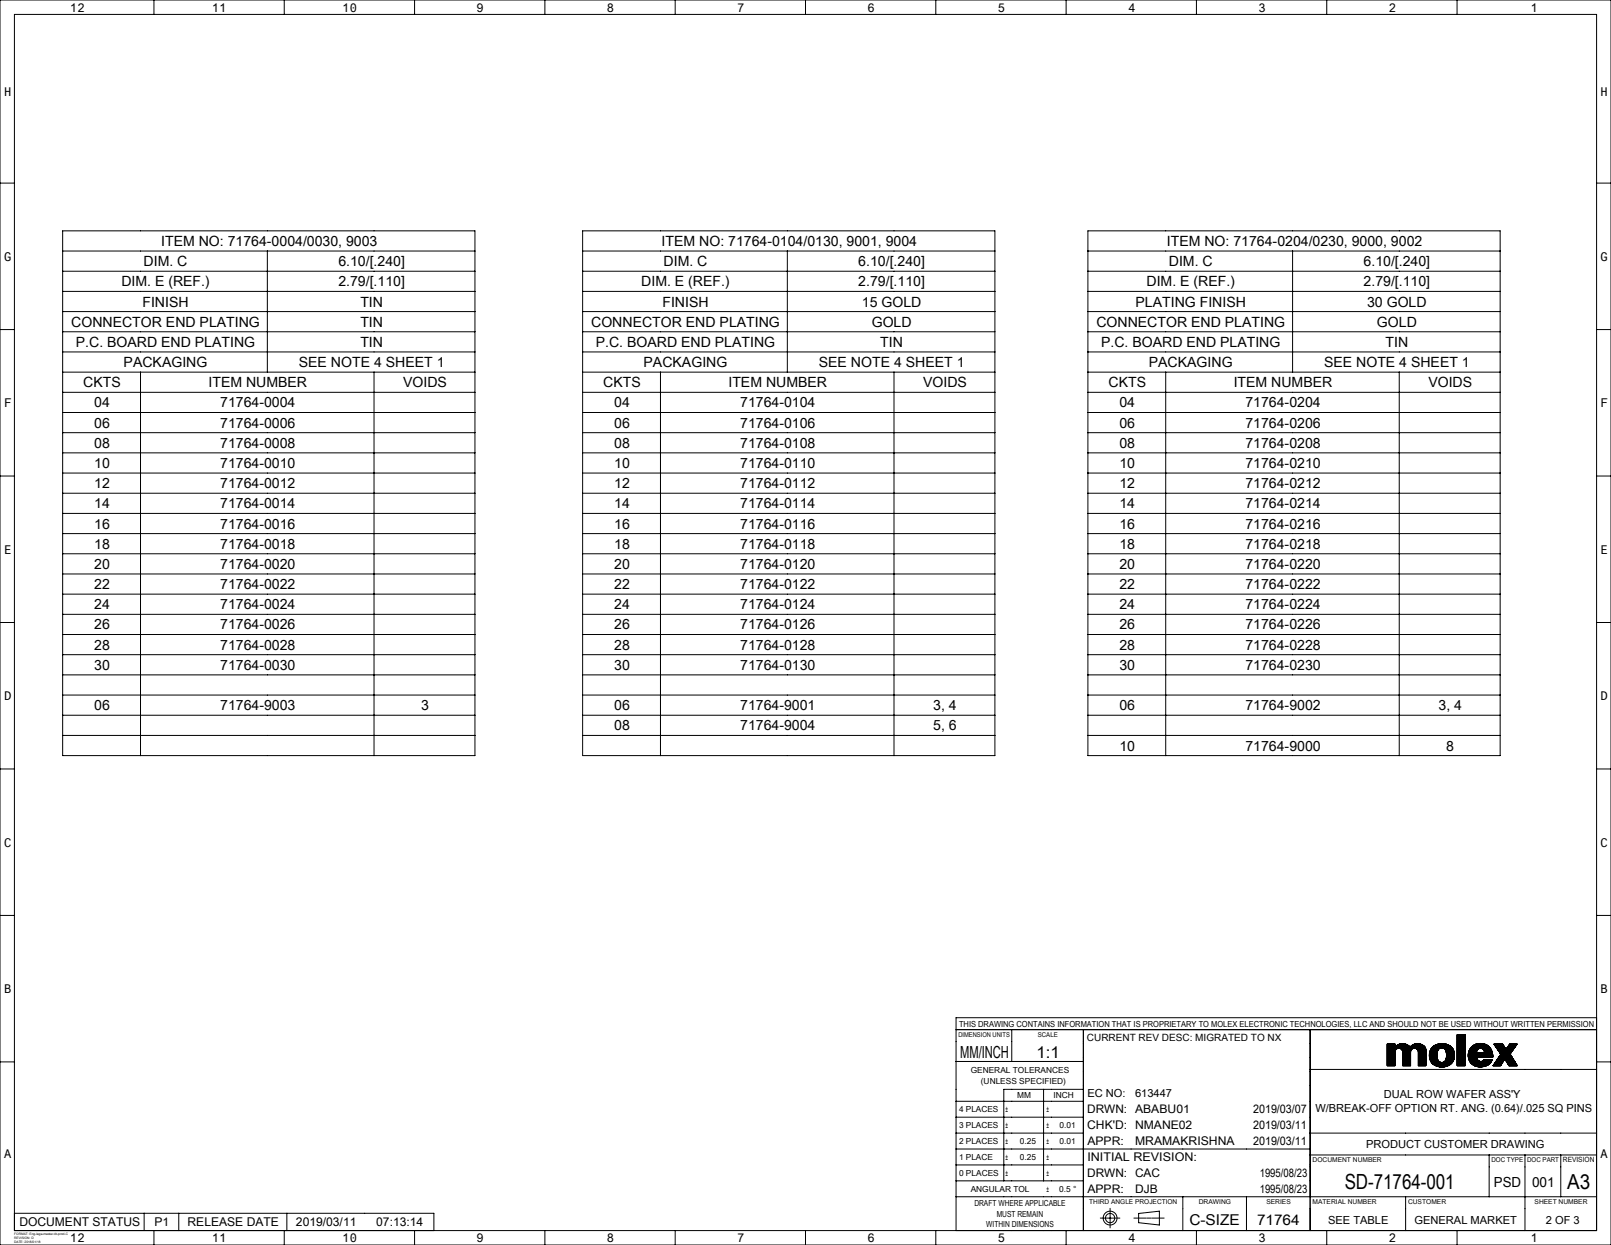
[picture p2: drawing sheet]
<svg xmlns="http://www.w3.org/2000/svg" width="559mm" height="432mm" viewBox="0 0 559 432" stroke-linecap="round" stroke-linejoin="round" font-family="sans-serif">
<g fill="none" stroke="#000" stroke-width=".35">
<path d="M0 0h558.8v431.8h-558.8zM5 5h548.8v421.8h-548.8zM53.4 0v5M98.6 0v5M143.8 0v5M189 0v5M234.2 0v5M279.4 0v5M324.6 0v5M369.8 0v5M415 0v5M460.2 0v5"/>
<path d="M505.4 0v5M0 63.5h5M553.8 63.5h5M21.7 80.1h143v182h-143zM21.7 87.1h143M21.7 94.1h143M92.7 87.1v42M202.1 80.1h143v182h-143zM202.1 87.1h143M202.1 94.1h143M273.1 87.1v42M377.4 80.1h143v182h-143z"/>
<path d="M377.4 87.1h143M377.4 94.1h143M448.4 87.1v42M0 114.3h5M21.7 101.1h143M21.7 108.1h143M21.7 115.1h143M202.1 101.1h143M202.1 108.1h143M202.1 115.1h143M377.4 101.1h143M377.4 108.1h143"/>
<path d="M377.4 115.1h143M553.8 114.3h5M21.7 122.1h143M21.7 129.1h143M21.7 136.1h143M48.7 129.1v133M129.7 129.1v133M202.1 122.1h143M202.1 129.1h143M202.1 136.1h143M229.1 129.1v133M310.1 129.1v133"/>
<path d="M377.4 122.1h143M377.4 129.1h143M377.4 136.1h143M404.4 129.1v133M485.4 129.1v133M21.7 143.1h143M21.7 150.1h143M21.7 157.1h143M202.1 143.1h143M202.1 150.1h143M202.1 157.1h143M377.4 143.1h143"/>
<path d="M377.4 150.1h143M377.4 157.1h143M0 165.1h5M21.7 164.1h143M21.7 171.1h143M21.7 178.1h143M202.1 164.1h143M202.1 171.1h143M202.1 178.1h143M377.4 164.1h143M377.4 171.1h143M377.4 178.1h143"/>
<path d="M553.8 165.1h5M21.7 185.1h143M21.7 192.1h143M21.7 199.1h143M202.1 185.1h143M202.1 192.1h143M202.1 199.1h143M377.4 185.1h143M377.4 192.1h143M377.4 199.1h143M0 215.9h5M21.7 206.1h143"/>
<path d="M21.7 213.1h143M202.1 206.1h143M202.1 213.1h143M377.4 206.1h143M377.4 213.1h143M553.8 215.9h5M21.7 220.1h143M21.7 227.1h143M21.7 234.1h143M202.1 220.1h143M202.1 227.1h143M202.1 234.1h143"/>
<path d="M377.4 220.1h143M377.4 227.1h143M377.4 234.1h143M21.7 241.1h143M21.7 248.1h143M21.7 255.1h143M202.1 241.1h143M202.1 248.1h143M202.1 255.1h143M377.4 241.1h143M377.4 248.1h143M377.4 255.1h143"/>
<path d="M0 266.7h5M553.8 266.7h5M0 317.5h5M553.8 317.5h5M331.6 357.1h222.2M350.9 357.1v11.1M375.8 357.1v69.7M454.4 357.1v69.7M505.4 358.8h2.8M505.4 358.8v10.8M505.5 358.8l-.1 .1M505.6 358.8l-.2 .2"/>
<path d="M505.7 358.8l-.3 .3M505.9 358.8l-.5 .5M506 358.8l-.6 .6M506.1 358.8l-.7 .7M506.2 358.8l-.8 .8M506.3 358.8l-.9 .9M506.5 358.8l-1.1 1.1M506.6 358.8l-1.2 1.2M506.7 358.8l-1.3 1.3M506.8 358.8l-1.4 1.4M506.9 358.8l-1.5 1.5M507.1 358.8l-1.7 1.7"/>
<path d="M507.2 358.8l-1.8 1.8M507.4 358.8l-2 2M507.5 358.8l-2.1 2.1M507.6 358.8l-2.2 2.2M507.7 358.8l-2.3 2.3M507.8 358.8l-2.4 2.4M508 358.8l-2.6 2.6M508.1 358.8l-2.7 2.7M508.2 360l-2.8 2.8M508.2 359.9l-2.8 2.8M508.2 359.8l-2.8 2.8M508.2 359.6l-2.8 2.8"/>
<path d="M508.2 359.5l-2.8 2.8M508.2 359.4l-2.8 2.8M508.2 359.3l-2.8 2.8M508.2 359.2l-2.8 2.8M508.2 359l-2.8 2.8M508.2 358.9l-2.8 2.8M508.2 358.9l-2.8 2.7M508.2 358.8v10.8M553.8 353h-222.2v73.8M0 368.3h5M331.6 368.2h44.2M362 377.8v31.8"/>
<path d="M375.8 377.8h-27.6v31.8M454.4 370.9h99.4M481.3 362.1l-.1 .1M481.4 362.1l-.2 .2M481.5 362.1l-.3 .4M481.6 362.1l-.4 .5M481.8 362.1l-.6 .6M481.9 362.1l-.7 .7M482 362.1l-.8 .8M482.1 362.1l-.9 1M482.2 362.1l-1 1.1M482.3 362.1l-1.1 1.2"/>
<path d="M482.5 362.1l-1.3 1.3M482.6 362.1l-1.4 1.4M482.7 362.1l-1.5 1.6M482.8 362.1l-1.6 1.7M482.9 362.1l-1.7 1.8M483.1 362.1l-1.9 1.9M483.2 362.1l-2 2M483.3 362.1l-2.1 2.1M483.5 362.1l-2.3 2.3M483.6 362.1l-2.4 2.4M483.7 362.1l-2.5 2.6M483.8 362.1l-2.6 2.7"/>
<path d="M483.9 368.6l-1 1M483.9 368.5l-1.2 1.1M483.9 368.4l-1.3 1.2M483.9 368.3l-1.4 1.3M483.9 368.1l-1.5 1.5M483.9 368l-1.6 1.6M483.9 367.9l-1.8 1.7M483.9 367.8l-1.9 1.8M483.9 367.7l-2 1.9M483.9 367.5l-2.1 2.1M483.9 367.4l-2.2 2.2M483.9 367.3l-2.4 2.3"/>
<path d="M483.9 367.2l-2.5 2.4M483.9 367.1l-2.6 2.5M483.9 366.9l-2.7 2.7M483.9 366.8l-2.7 2.8M483.9 366.6l-2.7 2.9M483.9 366.5l-2.7 2.8M483.9 366.4l-2.7 2.8M483.9 366.3l-2.7 2.7M483.9 366.2l-2.7 2.7M483.9 366l-2.7 2.8M483.9 365.9l-2.7 2.8M483.9 365.8l-2.7 2.8"/>
<path d="M483.9 365.7l-2.7 2.7M483.9 365.6l-2.7 2.7M483.9 365.4l-2.7 2.8M483.9 365.3l-2.7 2.8M483.9 365.2l-2.7 2.8M483.9 365.1l-2.7 2.7M483.9 365l-2.7 2.7M483.9 369.5l-.1 .1M483.9 369.4l-.3 .2M483.9 369.3l-.4 .3M483.9 369.1l-.6 .5M483.9 369l-.7 .6"/>
<path d="M483.9 368.9l-.8 .7M483.9 368.7l-.9 .9M483.9 364.8l-2.7 2.8M483.9 362.1v1.1a3.4 3.4 0 0 1 5.2 0 3.4 3.4 0 0 1 4.9-.3M483.9 363l-2.7 2.7M483.9 362.9l-2.7 2.7M483.9 362.7l-2.7 2.8M483.9 362.6l-2.7 2.8M483.9 362.5l-2.7 2.8M483.9 362.4l-2.7 2.7M483.9 362.3l-2.7 2.7M483.9 362.1l-2.7 2.8"/>
<path d="M483.9 362.1h-2.7v7.5M483.9 364.7l-2.7 2.8M483.9 364.6l-2.7 2.8M484 364.4l-2.8 2.8M484.1 364.1l-2.9 3M484.2 362.8l-3 3.1M484.7 362.5l-3.5 3.5M485 362.3l-3.8 3.8M485.2 362.2l-4 4M485.4 362.2l-4.2 4.1M485.5 362.1l-4.3 4.4M485.7 362.1l-4.5 4.5"/>
<path d="M485.9 362l-4.7 4.7M486.1 362l-4.9 4.9M486.2 362l-5 5M486.3 362l-1.9 1.8M486.5 362l-1.8 1.7M486.5 364.4l1.9-1.8-1.9 1.9M486.6 364.9a1.34 1.34 0 0 0-1.4-1.3 1.34 1.34 0 0 0-1.3 1.3v4.7h-2.7M486.6 364.9v4.7M486.6 369.6h2.7M486.6 362l-1.7 1.6M486.7 362l-1.7 1.6M486.8 362l-1.6 1.6"/>
<path d="M486.9 362l-1.6 1.6M487 362l-1.6 1.6M487.1 362l-1.6 1.6M487.2 362l-1.6 1.6M487.3 362.1l-1.6 1.5M487.4 362.1l-1.6 1.6M487.5 362.1l-1.7 1.6M487.6 362.1l-1.6 1.7 1.7-1.6M487.8 362.2l-1.7 1.7M487.9 362.3l-1.7 1.7M488 362.3l-1.7 1.8M488.1 362.4l-1.8 1.7"/>
<path d="M488.2 362.4l-1.8 1.8M488.3 362.5l-1.9 1.8M488.5 362.6l-2 2M488.6 362.7l-2.1 2M488.6 362.7l-2 2.1M488.7 362.8l-2.1 2.1M488.8 362.8l-2.2 2.2M488.8 362.9l-2.2 2.3M488.9 362.9l-2.3 2.4M488.9 363l-2.3 2.4M489 363l-2.4 2.5M489 363.1l-2.4 2.5"/>
<path d="M489.3 364.9a1.34 1.34 0 0 1 1.3-1.3 1.34 1.34 0 0 1 1.4 1.3M489.3 369.6h.1M489.3 369.5l-.2 .1M489.3 369.4l-.3 .2M489.3 369.2l-.4 .4M489.3 369.1l-.5 .5M489.3 369l-.6 .6M489.3 368.8l-.8 .8M489.3 368.7l-.9 .9M489.3 368.6l-1 1M489.3 368.5l-1.2 1.1M489.3 368.3l-1.3 1.3"/>
<path d="M489.3 368.2l-1.4 1.4M489.3 368.1l-1.5 1.5M489.3 368l-1.6 1.6M489.3 367.9l-1.8 1.7M489.3 367.8l-1.9 1.8M489.3 367.6l-2 2M489.3 367.5l-2.1 2.1M489.3 367.4l-2.2 2.2M489.3 367.3l-2.4 2.3M489.3 367.2l-2.5 2.4M489.3 367l-2.6 2.6M489.3 366.9l-2.7 2.7"/>
<path d="M489.3 366.8l-2.7 2.8M489.3 366.7l-2.7 2.8M489.3 366.6l-2.7 2.7M489.3 366.4l-2.7 2.8M489.3 366.3l-2.7 2.8M489.3 366.1l-2.7 2.8M489.3 366l-2.7 2.8M489.3 365.9l-2.7 2.8M489.3 365.8l-2.7 2.8M489.3 365.7l-2.7 2.7M489.3 365.5l-2.7 2.8M489.3 365.4l-2.7 2.8"/>
<path d="M489.3 365.3l-2.7 2.8M489.3 365.2l-2.7 2.8M489.3 365.1l-2.7 2.8M489.3 364.9l-2.7 2.8M489.3 364.9v4.7M489.3 364.8l-2.7 2.8M489.3 364.7l-2.7 2.8M489.3 364.5l-2.7 2.9M489.4 364.3l-2.8 3M489.7 362.6l-3.1 3.2M490 362.4l-3.4 3.5M490.3 362.3l-3.7 3.7"/>
<path d="M490.5 362.2l-3.9 3.9M490.7 362.1l-4.1 4.1M490.8 362.1l-4.2 4.3M491 362l-4.4 4.5M491.2 362l-4.6 4.7M491.3 362l-4.7 4.8M491.5 362l-4.9 4.9M491.6 362l-5 5M491.7 362l-5.1 5.1M491.8 362l-1.7 1.7M491.9 364.6l2-1.9-1.9 2M491.9 362l-1.6 1.6"/>
<path d="M492 364.9v4.7M492 369.6h2.6M492.1 362l-1.7 1.6M492.2 362l-1.7 1.6M492.3 362l-1.6 1.6M492.4 362l-1.6 1.6M492.5 362.1l-1.6 1.5M492.6 362.1l-1.6 1.5M492.7 362.1l-1.6 1.5M492.8 362.1l-1.6 1.6M492.8 362.2l-1.6 1.5M492.9 362.2l-1.6 1.5"/>
<path d="M493 362.2l-1.6 1.6M493.1 362.3l-1.6 1.5M493.2 362.3l-1.7 1.6M493.3 362.3l-1.7 1.7M493.4 362.4l-1.7 1.7M493.5 362.5l-1.8 1.7M493.5 362.5l-1.7 1.7M493.6 362.5l-1.8 1.8M493.7 362.6l-1.8 1.8M493.7 362.6l-1.8 1.9M493.9 362.8l-1.9 2M494 362.9l-2 2"/>
<path d="M494 362.9l.6 1.2v5.5M494.1 362.9l-2.1 2.1M494.1 362.9l-2.1 2.2M494.2 363l-2.2 2.2M494.2 363.1l-2.2 2.3M494.3 363.1l-2.3 2.4M494.3 363.2l-2.3 2.4M494.4 363.3l-2.4 2.4M494.4 363.4l-2.4 2.4M494.4 363.4l-2.4 2.6M494.5 363.5l-2.5 2.6M494.5 363.6l-2.5 2.7"/>
<path d="M494.5 363.8l-2.5 2.6M494.6 363.9l-2.6 2.6M494.6 364l-2.6 2.6M494.6 364.1l-2.6 2.6M494.6 369.6h-.1M494.6 369.5l-.2 .1M494.6 369.3l-.3 .3M494.6 369.2l-.4 .4M494.6 369.1l-.5 .5M494.6 369l-.7 .6M494.6 368.9l-.8 .7M494.6 368.7l-.9 .9"/>
<path d="M494.6 368.6l-1.1 1M494.6 368.4l-1.2 1.2M494.6 368.3l-1.3 1.3M494.6 368.2l-1.4 1.4M494.6 368.1l-1.6 1.5M494.6 368l-1.7 1.6M494.6 367.8l-1.8 1.8M494.6 367.7l-1.9 1.9M494.6 367.6l-2 2M494.6 367.5l-2.2 2.1M494.6 367.4l-2.3 2.2M494.6 367.3l-2.4 2.3"/>
<path d="M494.6 367.1l-2.5 2.5M494.6 367l-2.6 2.6M494.6 366.9l-2.6 2.7M494.6 366.8l-2.6 2.6M494.6 366.7l-2.6 2.6M494.6 366.5l-2.6 2.7M494.6 366.4l-2.6 2.7M494.6 366.3l-2.6 2.7M494.6 366.1l-2.6 2.7M494.6 366l-2.6 2.7M494.6 365.9l-2.6 2.6M494.6 365.8l-2.6 2.6"/>
<path d="M494.6 365.6l-2.6 2.7M494.6 365.5l-2.6 2.7M494.6 365.4l-2.6 2.7M494.6 365.3l-2.6 2.6M494.6 365.2l-2.6 2.6M494.6 365l-2.6 2.7M494.6 364.9l-2.6 2.7M494.6 364.8l-2.6 2.7M494.6 364.7l-2.6 2.6M494.6 364.6l-2.6 2.6M494.6 364.4l-2.6 2.7M494.6 364.3l-2.6 2.7"/>
<path d="M494.6 364.2l-2.6 2.7M496.3 368.2l1 1M497.1 362.9l-.5 .6M497.5 362.7l-1.1 1.1M497.7 362.5l-1.5 1.5M498 362.4l-1.9 1.9M498.2 362.3l-2.1 2.2M498.4 362.3l-2.4 2.3M498.4 365.9l-2.1 2.2 2.1-2.1M498.4 366.1l-2 2.1M498.4 366.2l-2 2.1M498.4 365.7l-2.2 2.3"/>
<path d="M498.4 366.3l-2 2.1M498.4 365.6l-2.2 2.3M498.5 366.4l-2 2M498.5 365.5l-2.3 2.3M498.5 366.5l-2 2M498.5 365.3l-2.4 2.4M498.5 366.6l-1.9 2M498.5 366.7l-1.9 2M498.5 365.2l-2.4 2.5M498.5 366.8l-1.8 1.9M498.5 365l-2.4 2.6M498.5 366.9l-1.7 1.9 1.8-1.8"/>
<path d="M498.6 364.9l-2.6 2.6M498.6 367.1l-1.8 1.8M498.6 367.3l-1.6 1.7 1.7-1.6M498.6 364.6l-2.6 2.8M498.6 362.2l-2.7 2.7M498.7 367.5l-1.6 1.6M498.7 364.5l-2.7 2.7M498.7 367.6l-1.5 1.6M498.8 364.2l-2.9 3M498.8 367.7l-1.5 1.5M498.8 362.1l-2.9 2.9M498.8 367.8l-1.4 1.5"/>
<path d="M498.9 367.9l-1.5 1.4M498.9 367.9l-1.4 1.5M499 362.1l-3.1 3.1M499 368l-1.4 1.4M499.1 363.9a1.63 1.63 0 0 1 1.9-.2 1.63 1.63 0 0 1 .7 1.7 2.35 2.35 0 0 1-1.5 3.1 2.3 2.3 0 0 1-1.7-3.1zM499.1 368.1l-1.4 1.3M499.1 362l-3.3 3.3M499.1 368.1l-1.4 1.4M499.2 368.2l-1.4 1.3M499.3 368.3l-1.4 1.3M499.3 362l-3.5 3.5M499.3 368.3l-1.3 1.3"/>
<path d="M499.4 362l-3.6 3.6M499.4 368.3l-1.3 1.3M499.5 368.4l-1.3 1.3 1.4-1.3M499.6 362l-3.8 3.7M499.7 368.4l-1.4 1.3M499.7 362l-3.9 3.9M499.8 368.5l-1.4 1.3M499.8 362l-4 4M499.9 368.5l-1.4 1.3M499.9 361.9l-4.1 4.2M500 368.5l-1.4 1.3M500.1 361.9l-4.3 4.3"/>
<path d="M500.2 368.5l-1.5 1.4M500.2 361.9l-4.4 4.4M500.3 368.5l-1.5 1.4M500.3 361.9l-4.5 4.5M500.4 361.9l-4.6 4.7M500.4 368.5l-1.5 1.4M500.5 362l-4.7 4.7M500.6 368.4l-1.6 1.5M500.6 362l-4.8 4.8M500.8 362l-4.9 4.9M500.8 368.3l-1.7 1.7M500.9 362l-5 5"/>
<path d="M500.9 363.7l1.4-1.3-1.4 1.3M501 362l-5.1 5.1M501.1 362l-1.7 1.6M501.2 362l-1.6 1.5M501.3 362.1l-1.5 1.4M501.4 362.1l-1.4 1.3M501.5 362.1l-1.4 1.3M501.6 362.1l-1.4 1.3M501.7 362.2l-1.4 1.3M501.7 365.4l2-1.9-2 2M501.8 362.2l-1.4 1.3M501.9 362.2l-1.4 1.3"/>
<path d="M502 362.3l-1.4 1.2M502.1 362.3l-1.4 1.3M502.1 362.3l-1.3 1.3M502.4 362.4l-1.3 1.4 1.4-1.3M502.5 362.5l-1.3 1.4M502.6 362.6l-1.4 1.4M502.7 362.6l-1.4 1.4M502.8 362.6l-1.5 1.5M502.9 362.7l-1.5 1.6 1.5-1.6M503 362.8l-1.6 1.5M503 369.2a5.3 5.3 0 0 1-5.7 0M503.1 362.8l-1.6 1.7"/>
<path d="M503.2 362.9l-1.7 1.7M503.2 363l-1.6 1.6M503.3 363l-1.7 1.7M503.4 363.1l-1.8 1.7M503.4 363.1l-1.8 1.8M503.5 363.1l-1.8 1.9M503.5 363.2l-1.8 1.9M503.6 363.3l-1.9 1.9M503.6 363.3l-1.9 2M503.8 363.5l-2.1 2.1M503.8 363.6l-2 2.2M503.9 368.4l-.9 .8"/>
<path d="M503.9 363.7l-2.1 2.2M503.9 363.8l-2.1 2.2M504 363.8l-2.2 2.3M504 363.8a4.7 4.7 0 0 0-7.9 .6l-.3 1.9 .5 1.9M504 363.8a4.3 4.3 0 0 1-1 5.4M504 363.9l-2.2 2.3M504 368.1l-1.3 1.3M504.1 364l-2.4 2.4M504.1 364.1l-2.4 2.4M504.1 367.9l-1.6 1.6M504.1 364.2l-2.4 2.5M504.2 364.3l-2.5 2.6"/>
<path d="M504.2 367.7l-2 1.9M504.2 364.4l-2.6 2.6M504.3 364.5l-2.7 2.7M504.3 367.5l-2.3 2.2M504.3 364.5l-2.8 2.9M504.3 364.6l-2.8 2.9M504.3 367.3l-2.4 2.5M504.3 364.7l-2.9 3.1M504.4 364.8l-5.2 5.2M504.4 367.1l-2.7 2.8M504.4 364.9l-5.1 5.1M504.4 365l-5 5"/>
<path d="M504.4 367l-2.9 2.9M504.4 365.1l-4.9 4.9M504.5 366.8l-3.2 3.1M504.5 365.2l-4.9 4.8M504.5 365.3l-4.8 4.8M504.5 366.7l-3.3 3.3M504.5 365.4l-4.7 4.7M504.5 366.5l-3.5 3.5M504.5 365.5l-4.5 4.6M504.5 365.6l-4.4 4.5M504.5 366.4l-3.7 3.6M504.5 365.7l-4.3 4.4"/>
<path d="M504.5 366.2l-3.8 3.8M504.5 365.9l-4.2 4.2M504.5 366.1l-3.9 4M504.5 366l-4.1 4.1M505.4 369.6h2.8M508.2 369.6h-.1M508.2 369.5l-.2 .1M508.2 369.3l-.3 .3M508.2 369.2l-.4 .4M508.2 369.1l-.6 .5M508.2 369l-.7 .6M508.2 368.9l-.8 .7"/>
<path d="M508.2 368.7l-.9 .9M508.2 368.6l-1 1M508.2 368.5l-1.2 1.1M508.2 368.4l-1.3 1.2M508.2 368.3l-1.4 1.3M508.2 368.1l-1.5 1.5M508.2 368l-1.6 1.6M508.2 367.9l-1.8 1.7M508.2 367.7l-1.9 1.9M508.2 367.6l-2 2M508.2 367.5l-2.2 2.1M508.2 367.4l-2.3 2.2"/>
<path d="M508.2 367.2l-2.4 2.4M508.2 367.1l-2.5 2.5M508.2 367l-2.6 2.6M508.2 366.9l-2.8 2.7M508.2 366.8l-2.8 2.8M508.2 366.6l-2.8 2.8M508.2 366.5l-2.8 2.8M508.2 366.4l-2.8 2.8M508.2 366.3l-2.8 2.8M508.2 366.2l-2.8 2.8M508.2 366l-2.8 2.8M508.2 365.9l-2.8 2.8"/>
<path d="M508.2 365.8l-2.8 2.8M508.2 365.7l-2.8 2.8M508.2 365.6l-2.8 2.8M508.2 365.4l-2.8 2.8M508.2 365.3l-2.8 2.8M508.2 365.1l-2.8 2.8M508.2 365l-2.8 2.8M508.2 364.9l-2.8 2.8M508.2 364.8l-2.8 2.8M508.2 364.7l-2.8 2.8M508.2 364.5l-2.8 2.8M508.2 364.4l-2.8 2.8"/>
<path d="M508.2 364.3l-2.8 2.8M508.2 364.2l-2.8 2.8M508.2 364.1l-2.8 2.8M508.2 363.9l-2.8 2.8M508.2 363.8l-2.8 2.8M508.2 363.7l-2.8 2.8M508.2 363.6l-2.8 2.8M508.2 363.5l-2.8 2.8M508.2 363.3l-2.8 2.8M508.2 363.2l-2.8 2.8M508.2 363.1l-2.8 2.8M508.2 363l-2.8 2.8"/>
<path d="M508.2 362.9l-2.8 2.8M508.2 362.7l-2.8 2.8M508.2 362.6l-2.8 2.8M508.2 362.4l-2.8 2.8M508.2 362.3l-2.8 2.8M508.2 362.2l-2.8 2.8M508.2 362.1l-2.8 2.8M508.2 362l-2.8 2.8M508.2 361.8l-2.8 2.8M508.2 361.7l-2.8 2.8M508.2 361.6l-2.8 2.8M508.2 361.5l-2.8 2.8"/>
<path d="M508.2 361.4l-2.8 2.8M508.2 361.3l-2.8 2.7M508.2 361.1l-2.8 2.8M508.2 361l-2.8 2.8M508.2 360.9l-2.8 2.8M508.2 360.8l-2.8 2.8M508.2 360.7l-2.8 2.7M508.2 360.5l-2.8 2.8M508.2 360.4l-2.8 2.8M508.2 360.2l-2.8 2.9M508.2 360.1l-2.8 2.8M509.3 365.6v.9"/>
<path d="M509.3 366.5l.5 1.6M509.6 364.3l-.3 1.3M509.8 368.1l1.6 1.5 1.6 .4M510.9 362.7l-.8 .8M511.2 362.5l-1.3 1.3M511.5 362.3l-1.8 1.8M511.7 362.2l-2.1 2.1M511.9 362.2l-2.3 2.3M512.1 362.1l-2.6 2.6M512.2 365l-2.6 2.6M512.2 364.8l-2.7 2.7M512.2 366.8l-1.8 2 1.8-1.9"/>
<path d="M512.2 364.7l-2.7 2.8M512.2 362.1l-2.7 2.7M512.2 367l-1.8 1.9 1.9-1.8M512.3 365.1l-2.7 2.6M512.3 364.5l-2.8 2.9M512.3 367.2l-1.8 1.8M512.3 364.3l-2.8 3M512.3 367.3l-1.7 1.7M512.4 365.1l-2.8 2.7M512.4 367.4l-1.8 1.7M512.4 362l-3 3M512.4 367.4l-1.7 1.7"/>
<path d="M512.5 367.5l-1.7 1.7M512.5 365.1l-2.8 2.8M512.5 367.6l-1.7 1.7M512.5 362l-3.1 3.1M512.6 364a1.34 1.34 0 0 1 1.5-.3 1.34 1.34 0 0 1 .8 1.4h-2.7zM512.6 367.6l-1.7 1.7M512.6 365.1l-2.9 2.9M512.7 367.7l-1.7 1.6M512.7 362l-3.4 3.3M512.7 367.8l-1.6 1.6M512.7 365.1l-2.9 3M512.8 367.8l-1.7 1.6"/>
<path d="M512.8 361.9l-3.5 3.6M512.8 365.1l-3 3M512.9 367.9l-1.7 1.6M512.9 367.9l-1.6 1.6M513 361.9l-3.7 3.7M513 365.1l-3.2 3.1M513 368l-1.6 1.6M513.1 365.1l-3.2 3.2M513.1 361.9l-3.8 3.8M513.1 368l-1.7 1.6M513.2 365.1l-3.3 3.2M513.2 368.1l-1.6 1.6"/>
<path d="M513.2 361.9l-3.9 3.9M513.3 368.1l-1.7 1.6M513.3 365.1l-3.3 3.3M513.3 361.9l-4 4.1M513.4 368.1l-1.7 1.6M513.5 361.9l-4.2 4.2M513.5 365.1l-3.4 3.4M513.5 368.1l-1.7 1.7M513.6 361.9l-4.3 4.3M513.6 368.1l-1.7 1.7M513.6 365.1l-3.5 3.5M513.7 361.9l-4.4 4.4"/>
<path d="M513.7 368.1l-1.7 1.7M513.7 365.1l-3.5 3.5M513.8 361.9l-4.5 4.5M513.9 365.1l-3.7 3.6M513.9 368.1l-1.8 1.8M513.9 361.9l-4.6 4.6M514 365.1l-1.6 1.5M514 361.9l-4.7 4.7M514 368.1l-1.8 1.8M514.1 365.1l-1.6 1.5M514.2 366.6l2.9-2.8-2.8 2.8M514.2 361.9l-4.9 4.9"/>
<path d="M514.2 365.1l-1.6 1.5M514.2 368l-1.9 1.9M514.3 362l-4.9 4.9M514.3 365.1l-1.6 1.5M514.4 362l-5 5M514.5 365.1l-1.6 1.5M514.5 362l-5.1 5.1M514.6 365.1l-1.6 1.5M514.6 362l-5.2 5.2M514.7 362.1l-1.7 1.6M514.7 365.1l-1.6 1.5M514.7 366.6l2.6-2.4-2.5 2.4"/>
<path d="M514.8 367.5l-.5 .5-.6 .1M514.8 367.5h2.8M514.8 362.1l-1.6 1.5M514.8 367.5h-.1M514.8 364.6l1.7-1.6-1.6 1.7M514.9 362.1l-1.6 1.5M514.9 362.1a4.2 4.2 0 0 0-5.3 2.2M514.9 362.1a4.3 4.3 0 0 1 2.9 4.5M514.9 367.5l-2.5 2.4M515 362.1l-1.6 1.5M515 367.5l-2.5 2.4M515.1 362.2l-1.5 1.4"/>
<path d="M515.1 367.5l-2.5 2.5M515.1 362.2l-1.4 1.4M515.2 362.2l-1.4 1.4M515.3 367.5l-2.6 2.5M515.3 362.3l-1.4 1.3M515.4 367.5l-2.6 2.5M515.4 362.3l-1.4 1.4M515.5 362.3l-1.4 1.4M515.5 367.5l-2.6 2.5M515.6 362.4l-1.5 1.3M515.6 367.5l-2.6 2.5M515.6 362.4l-1.4 1.4"/>
<path d="M515.7 362.4l-1.4 1.4M515.7 367.5l-2.6 2.5M515.8 362.5l-1.4 1.4M515.9 367.5l-2.7 2.5M515.9 362.5l-1.5 1.4M516 367.5l-2.6 2.5M516 362.6l-1.5 1.4M516.1 362.7l-1.5 1.4M516.1 362.7l-1.4 1.6 1.5-1.5M516.2 367.5l-2.7 2.5M516.3 362.8l-1.6 1.5M516.3 367.5l-2.6 2.5"/>
<path d="M516.3 362.9l-1.5 1.5M516.4 362.9l-1.6 1.6M516.4 367.5l-2.6 2.5M516.5 367.5l-2.6 2.5M516.5 363.1l-1.6 1.7M516.6 363.1l-1.7 1.8M516.6 367.5l-2.6 2.5M516.7 363.2l-3.5 3.4M516.7 363.3l-3.4 3.3M516.8 367.5l-2.6 2.5M516.8 363.3l-3.3 3.3M516.8 363.4l-3.2 3.2"/>
<path d="M516.9 367.5l-2.6 2.5M516.9 363.4l-3.2 3.2M516.9 363.5l-3.1 3.1M517 363.6l-3.1 3M517 367.5l-2.5 2.4M517 363.7l-2.9 2.9M517.1 367.5l-2.5 2.4M517.2 363.9l-2.8 2.7M517.2 368.4l-.9 .9M517.2 364l-2.6 2.6M517.2 367.5l-2.5 2.4M517.3 368.1l-1.3 1.4"/>
<path d="M517.3 364.2l-2.3 2.4M517.4 367.5l-2.5 2.4M517.4 364.3l-2.3 2.3M517.4 364.4l-2.2 2.2M517.4 367.9l-1.6 1.7M517.4 364.5l-2.1 2.1M517.5 367.5l-2.4 2.3M517.5 364.6l-2.1 2M517.5 367.7l-1.9 1.9M517.5 364.7l-1.9 1.9M517.5 364.8l-1.8 1.8M517.6 367.6l-2.2 2.1"/>
<path d="M517.6 364.9l-1.8 1.7M517.6 367.5l-2.4 2.3M517.6 367.5a3.9 3.9 0 0 1-4.6 2.5M517.6 364.9l-1.7 1.7M517.6 365l-1.6 1.6M517.6 365.1l-1.4 1.5M517.7 365.2l-1.4 1.4M517.7 365.3l-1.3 1.3M517.7 365.4l-1.2 1.2M517.7 365.5l-1.1 1.1M517.8 365.6l-1.1 1M517.8 365.7l-.9 .9"/>
<path d="M517.8 365.8l-.8 .8M517.8 366l-.6 .6M517.8 366.1l-.5 .5M517.8 366.2l-.4 .4M517.8 366.3l-.3 .3M517.8 366.6h-5.6a1.48 1.48 0 0 0 1.5 1.5M517.8 366.5l-.2 .1M517.8 366.6h.1M517.9 369.6h2.6l1.5-2.4 1.4 2.4M518.2 362.1h3M518.2 362.1l2.4 3.5M518.3 362.1l-.1 .1"/>
<path d="M518.4 362.1l-.1 .1M518.5 362.1l-.2 .2M518.6 362.1l-.2 .3M518.7 362.1l-.3 .3M518.9 362.1l-.4 .4M519 362.1l-.5 .5M519.2 362.1l-.6 .6M519.3 362.1l-.7 .7M519.4 362.1l-.7 .7M519.5 362.1l-.8 .8M519.6 362.1l-.8 .9M519.8 362.1l-1 1"/>
<path d="M519.8 364.5l1.8-1.7-1.7 1.8M519.9 362.1l-1 1M520 362.1l-1.1 1.1M520.1 362.1l-1.1 1.2M520.2 362.1l-1.2 1.2M520.4 362.1l-1.3 1.3M520.5 362.1l-1.4 1.4M520.6 365.6l-2.7 4M520.6 362.1l-1.4 1.5M520.7 369.3l-.3 .3M520.7 362.1l-1.5 1.5M520.8 362.1l-1.5 1.6"/>
<path d="M520.9 369l-.6 .6M521 362.1l-1.7 1.7M521.1 368.7l-.9 .9M521.1 362.1l-1.7 1.7M521.2 362.1l-1.7 1.9 1.7-1.9M521.2 362.1l1.2 1.9 1.3-1.9h2.5l-2.4 3.5M521.3 368.4l-1.3 1.2M521.3 362.2l-1.8 1.8M521.3 362.3l-1.7 1.9M521.4 362.4l-1.8 1.8M521.4 362.5l-1.7 1.8M521.5 368.1l-1.6 1.5"/>
<path d="M521.5 362.6l-1.8 1.8M521.5 362.6l-1.7 1.8M521.7 367.8l-1.9 1.8M521.7 362.8l-1.8 1.9M521.7 362.9l-1.7 1.8M521.8 363l-1.8 1.8M521.8 363.1l-1.7 1.8M521.9 363.1l-1.8 1.8M521.9 367.5l-2.2 2.1M521.9 363.2l-1.7 1.8M521.9 363.3l-1.7 1.8M522 363.4l-1.7 1.8"/>
<path d="M522.1 363.5l-1.7 1.9 1.7-1.8M522.2 363.7l-1.7 1.7M522.2 363.7l-1.7 1.8M522.3 363.8l-1.7 1.8M522.3 367.7l1.8-1.7-1.8 1.8M523.8 362.1l-.4 .4M523.8 365.6l2.5 4h-2.9M523.8 365.6l-1.7 1.8M523.9 365.7l-1.8 1.8M523.9 362.1l-.8 .8M523.9 365.8l-1.7 1.8 1.8-1.8M523.9 369.6l1.5-1.4-1.4 1.4"/>
<path d="M524 362.1l-1.2 1.2M524 365.3l-2 2M524.1 366l-1.7 1.9M524.1 366.1l-1.7 1.8M524.2 366.2l-1.8 1.8M524.2 362.1l-3.9 3.9M524.2 366.3l-1.7 1.8M524.3 366.3l-1.7 1.9 1.7-1.8M524.3 362.1l-4.2 4.3M524.3 364.9l-4.7 4.7M524.3 369.6l1.3-1.1-1.1 1.1M524.4 366.5l-1.8 1.8"/>
<path d="M524.4 366.6l-1.7 1.8M524.4 362.1l-4.6 4.6M524.5 366.6l-1.8 1.9M524.5 366.7l-1.7 1.9M524.6 362.1l-5 5M524.6 366.8l-1.8 1.8M524.6 364.5l-5.2 5.1M524.6 366.9l-1.7 1.8M524.7 367l-1.8 1.8M524.7 362.1l-5.4 5.4M524.7 367.1l-1.8 1.8M524.8 367.1l-1.8 1.8"/>
<path d="M524.8 362.1l-5.7 5.7M524.8 367.2l-1.7 1.9 1.7-1.8M524.9 364.1l-5.6 5.5M524.9 367.3l-1.8 1.9M524.9 362.1l-6.1 6.1M524.9 367.4l-1.7 1.9M525 367.5l-1.8 1.8M525 367.6l-1.7 1.8M525 362.1l-6.4 6.5M525.1 367.6l-1.8 1.9M525.1 367.7l-1.8 1.9M525.2 362.1l-6.9 6.8"/>
<path d="M525.2 363.7l-6 5.9M525.2 367.8l-1.8 1.8M525.2 367.9l-1.7 1.7M525.3 367.9l-1.7 1.7M525.3 362.1l-7.2 7.2M525.3 368l-1.6 1.6M525.3 368.1l-1.5 1.5M525.4 362.1l-7.5 7.5M525.5 368.4l-1.3 1.2M525.5 362.1l-7.6 7.5M525.6 363.1l-6.6 6.5M525.6 362.1l-7.5 7.5"/>
<path d="M525.6 368.6l-1 1M525.7 368.6l-1 1M525.7 368.7l-.9 .9M525.7 362.1l-7.5 7.5M525.8 368.8l-.9 .8M525.8 368.9l-.7 .7M525.9 362.7l-7 6.9M525.9 362.1l-7.6 7.5M525.9 368.9l-.7 .7M525.9 369l-.6 .6M526 369.1l-.6 .5M526 362.1l-7.6 7.5"/>
<path d="M526 369.2l-.5 .4M526 369.6h.1M526.1 369.2l-.4 .4M526.1 369.3l-.3 .3M526.1 362.1l-7.6 7.5M526.1 362.3l-7.3 7.3M526.1 369.4l-.2 .2M526.2 362.1l-7.5 7.5M553.8 368.3h5M331.6 393h44.2M331.6 398.5h122.8M331.6 382h44.2"/>
<path d="M331.6 387.5h44.2M454.4 393h99.4M331.6 415.1h222.2M331.6 404h44.2M331.6 409.6h44.2M385.1 419.1v2.8M410.3 415.1v11.7M432.4 415.1v11.7M454.4 400.6h99.4M487.6 415.1v11.7M516.5 400.6v14.5M529 400.6v26.2"/>
<path d="M541.4 400.6v14.5M5 420.8h145.5v6M50 420.8v6M53.4 426.8v5M62 420.8v6M98.6 426.8v5M99.5 420.8v6M143.8 426.8v5M189 426.8v5M234.2 426.8v5M279.4 426.8v5M324.6 426.8v5"/>
<path d="M369.8 426.8v5M381.7 422.5h2.8M384.7 422.5h.7M385.1 422.1v.7M385.1 423v2.9M385.6 422.5h2.9M393.3 422.5h4.3M394.9 420.9l7.2-.8v4.8l-7.2-.8zM397.9 422.5h1.3M399.5 422.5h4.3M415 426.8v5M460.2 426.8v5"/>
<path d="M505.4 426.8v5"/>
<circle cx="385.1" cy="422.5" r="2.4"/>
<circle cx="385.1" cy="422.5" r="1.6"/>
</g>
<text font-size="7.3" x="466.4" y="412.4">SD-71764-001</text>
<text font-size="7.2" x="543.6" y="412.3">A3</text>
<g font-size="5.8">
<text x="333" y="366.8">MM/INCH</text>
<text x="359.6" y="366.8">1:1</text>
</g>
<text font-size="5.2" x="412.6" y="424.8">C-SIZE</text>
<text font-size="5.1" x="436" y="424.7">71764</text>
<g font-size="4.9">
<text x="55.9" y="85.3">ITEM NO: 71764-0004/0030, 9003</text>
<text x="229.5" y="85.3">ITEM NO: 71764-0104/0130, 9001, 9004</text>
<text x="404.7" y="85.3">ITEM NO: 71764-0204/0230, 9000, 9002</text>
<text x="49.8" y="92.3">DIM. C</text>
<text x="117.4" y="92.3">6.10/[.240]</text>
<text x="230.2" y="92.3">DIM. C</text>
<text x="297.7" y="92.3">6.10/[.240]</text>
<text x="405.4" y="92.3">DIM. C</text>
<text x="473" y="92.3">6.10/[.240]</text>
<text x="42.1" y="99.3">DIM. E (REF.)</text>
<text x="117.4" y="99.3">2.79/[.110]</text>
<text x="222.4" y="99.3">DIM. E (REF.)</text>
<text x="297.7" y="99.3">2.79/[.110]</text>
<text x="397.7" y="99.3">DIM. E (REF.)</text>
<text x="473" y="99.3">2.79/[.110]</text>
<text x="49.4" y="106.3">FINISH</text>
<text x="125" y="106.3">TIN</text>
<text x="229.8" y="106.3">FINISH</text>
<text x="299" y="106.3">15 GOLD</text>
<text x="393.9" y="106.3">PLATING FINISH</text>
<text x="474.2" y="106.3">30 GOLD</text>
<text x="24.7" y="113.3">CONNECTOR END PLATING</text>
<text x="125" y="113.3">TIN</text>
<text x="205.1" y="113.3">CONNECTOR END PLATING</text>
<text x="302.4" y="113.3">GOLD</text>
<text x="380.3" y="113.3">CONNECTOR END PLATING</text>
<text x="477.6" y="113.3">GOLD</text>
<text x="26.3" y="120.3">P.C. BOARD END PLATING</text>
<text x="125" y="120.3">TIN</text>
<text x="206.7" y="120.3">P.C. BOARD END PLATING</text>
<text x="305.4" y="120.3">TIN</text>
<text x="381.9" y="120.3">P.C. BOARD END PLATING</text>
<text x="480.6" y="120.3">TIN</text>
<text x="42.9" y="127.3">PACKAGING</text>
<text x="103.7" y="127.3">SEE NOTE 4 SHEET 1</text>
<text x="223.2" y="127.3">PACKAGING</text>
<text x="284" y="127.3">SEE NOTE 4 SHEET 1</text>
<text x="398.5" y="127.3">PACKAGING</text>
<text x="459.3" y="127.3">SEE NOTE 4 SHEET 1</text>
<text x="28.9" y="134.3">CKTS</text>
<text x="72.3" y="134.3">ITEM NUMBER</text>
<text x="139.8" y="134.3">VOIDS</text>
<text x="209.3" y="134.3">CKTS</text>
<text x="252.7" y="134.3">ITEM NUMBER</text>
<text x="320.2" y="134.3">VOIDS</text>
<text x="384.5" y="134.3">CKTS</text>
<text x="427.9" y="134.3">ITEM NUMBER</text>
<text x="495.4" y="134.3">VOIDS</text>
<text x="32.7" y="141.3">04</text>
<text x="76.4" y="141.3">71764-0004</text>
<text x="213.1" y="141.3">04</text>
<text x="256.7" y="141.3">71764-0104</text>
<text x="388.3" y="141.3">04</text>
<text x="432" y="141.3">71764-0204</text>
<text x="32.7" y="148.3">06</text>
<text x="76.4" y="148.3">71764-0006</text>
<text x="213.1" y="148.3">06</text>
<text x="256.7" y="148.3">71764-0106</text>
<text x="388.3" y="148.3">06</text>
<text x="432" y="148.3">71764-0206</text>
<text x="32.7" y="155.3">08</text>
<text x="76.4" y="155.3">71764-0008</text>
<text x="213.1" y="155.3">08</text>
<text x="256.7" y="155.3">71764-0108</text>
<text x="388.3" y="155.3">08</text>
<text x="432" y="155.3">71764-0208</text>
<text x="32.7" y="162.3">10</text>
<text x="76.4" y="162.3">71764-0010</text>
<text x="213.1" y="162.3">10</text>
<text x="256.7" y="162.3">71764-0110</text>
<text x="388.3" y="162.3">10</text>
<text x="432" y="162.3">71764-0210</text>
<text x="32.7" y="169.3">12</text>
<text x="76.4" y="169.3">71764-0012</text>
<text x="213.1" y="169.3">12</text>
<text x="256.7" y="169.3">71764-0112</text>
<text x="388.3" y="169.3">12</text>
<text x="432" y="169.3">71764-0212</text>
<text x="32.7" y="176.3">14</text>
<text x="76.4" y="176.3">71764-0014</text>
<text x="213.1" y="176.3">14</text>
<text x="256.7" y="176.3">71764-0114</text>
<text x="388.3" y="176.3">14</text>
<text x="432" y="176.3">71764-0214</text>
<text x="32.7" y="183.3">16</text>
<text x="76.4" y="183.3">71764-0016</text>
<text x="213.1" y="183.3">16</text>
<text x="256.7" y="183.3">71764-0116</text>
<text x="388.3" y="183.3">16</text>
<text x="432" y="183.3">71764-0216</text>
<text x="32.7" y="190.3">18</text>
<text x="76.4" y="190.3">71764-0018</text>
<text x="213.1" y="190.3">18</text>
<text x="256.7" y="190.3">71764-0118</text>
<text x="388.3" y="190.3">18</text>
<text x="432" y="190.3">71764-0218</text>
<text x="32.7" y="197.3">20</text>
<text x="76.4" y="197.3">71764-0020</text>
<text x="213.1" y="197.3">20</text>
<text x="256.7" y="197.3">71764-0120</text>
<text x="388.3" y="197.3">20</text>
<text x="432" y="197.3">71764-0220</text>
<text x="32.7" y="204.3">22</text>
<text x="76.4" y="204.3">71764-0022</text>
<text x="213.1" y="204.3">22</text>
<text x="256.7" y="204.3">71764-0122</text>
<text x="388.3" y="204.3">22</text>
<text x="432" y="204.3">71764-0222</text>
<text x="32.7" y="211.3">24</text>
<text x="76.4" y="211.3">71764-0024</text>
<text x="213.1" y="211.3">24</text>
<text x="256.7" y="211.3">71764-0124</text>
<text x="388.3" y="211.3">24</text>
<text x="432" y="211.3">71764-0224</text>
<text x="32.7" y="218.3">26</text>
<text x="76.4" y="218.3">71764-0026</text>
<text x="213.1" y="218.3">26</text>
<text x="256.7" y="218.3">71764-0126</text>
<text x="388.3" y="218.3">26</text>
<text x="432" y="218.3">71764-0226</text>
<text x="32.7" y="225.3">28</text>
<text x="76.4" y="225.3">71764-0028</text>
<text x="213.1" y="225.3">28</text>
<text x="256.7" y="225.3">71764-0128</text>
<text x="388.3" y="225.3">28</text>
<text x="432" y="225.3">71764-0228</text>
<text x="32.7" y="232.3">30</text>
<text x="76.4" y="232.3">71764-0030</text>
<text x="213.1" y="232.3">30</text>
<text x="256.7" y="232.3">71764-0130</text>
<text x="388.3" y="232.3">30</text>
<text x="432" y="232.3">71764-0230</text>
<text x="32.7" y="246.3">06</text>
<text x="76.4" y="246.3">71764-9003</text>
<text x="146.1" y="246.3">3</text>
<text x="213.1" y="246.3">06</text>
<text x="256.7" y="246.3">71764-9001</text>
<text x="323.7" y="246.3">3, 4</text>
<text x="388.3" y="246.3">06</text>
<text x="432" y="246.3">71764-9002</text>
<text x="499" y="246.3">3, 4</text>
<text x="213.1" y="253.3">08</text>
<text x="256.7" y="253.3">71764-9004</text>
<text x="323.7" y="253.3">5, 6</text>
<text x="388.3" y="260.3">10</text>
<text x="432" y="260.3">71764-9000</text>
<text x="501.7" y="260.3">8</text>
</g>
<g font-size="4.8">
<text x="518.2" y="411.6">PSD</text>
<text x="531.4" y="411.6">001</text>
</g>
<g font-size="4.2">
<text x="24.3" y="4">12</text>
<text x="73.6" y="4">11</text>
<text x="118.8" y="4">10</text>
<text x="165.3" y="4">9</text>
<text x="210.5" y="4">8</text>
<text x="255.7" y="4">7</text>
<text x="300.9" y="4">6</text>
<text x="346.1" y="4">5</text>
<text x="391.3" y="4">4</text>
<text x="436.5" y="4">3</text>
<text x="481.7" y="4">2</text>
<text x="531" y="4">1</text>
<text x="1.4" y="33.2">H</text>
<text x="555.2" y="33.2">H</text>
<text x="1.4" y="90.4">G</text>
<text x="555.2" y="90.4">G</text>
<text x="1.4" y="141.2">F</text>
<text x="555.2" y="141.2">F</text>
<text x="1.4" y="192">E</text>
<text x="555.2" y="192">E</text>
<text x="1.4" y="242.8">D</text>
<text x="555.2" y="242.8">D</text>
<text x="1.4" y="293.6">C</text>
<text x="555.2" y="293.6">C</text>
<text x="1.4" y="344.4">B</text>
<text x="555.2" y="344.4">B</text>
<text x="1.4" y="401.6">A</text>
<text x="555.2" y="401.6">A</text>
<text x="6.7" y="425.3">DOCUMENT STATUS</text>
<text x="53.6" y="425.3">P1</text>
<text x="65.1" y="425.3">RELEASE DATE</text>
<text x="102.7" y="425.3">2019/03/11</text>
<text x="130.5" y="425.3">07:13:14</text>
<text x="24.3" y="430.8">12</text>
<text x="73.6" y="430.8">11</text>
<text x="118.8" y="430.8">10</text>
<text x="165.3" y="430.8">9</text>
<text x="210.5" y="430.8">8</text>
<text x="255.7" y="430.8">7</text>
<text x="300.9" y="430.8">6</text>
<text x="346.1" y="430.8">5</text>
<text x="391.3" y="430.8">4</text>
<text x="436.5" y="430.8">3</text>
<text x="481.7" y="430.8">2</text>
<text x="531" y="430.8">1</text>
</g>
<g font-size="4.1">
<text x="377.1" y="386.1">DRWN: ABABU01</text>
<text x="434.7" y="386.1">2019/03/07</text>
<text x="377.1" y="391.6">CHK'D: NMANE02</text>
<text x="434.7" y="391.6">2019/03/11</text>
<text x="377.2" y="397.1">APPR:</text>
<text x="393.7" y="397.2">MRAMAKRISHNA</text>
<text x="434.7" y="397.1">2019/03/11</text>
<text x="377.2" y="402.7">INITIAL REVISION:</text>
<text x="377.1" y="408.2">DRWN: CAC</text>
<text x="377.2" y="413.7">APPR:</text>
<text x="393.7" y="413.7">DJB</text>
<text x="437" y="408.2">1995/08/23</text>
<text x="437" y="413.7">1995/08/23</text>
</g>
<g font-size="3.9">
<text x="377.2" y="380.6">EC NO:</text>
<text x="393.7" y="380.6">613447</text>
<text x="480" y="380.9">DUAL ROW WAFER ASS'Y</text>
<text x="456.3" y="385.8">W/BREAK-OFF OPTION RT. ANG. (0.64)/.025 SQ PINS</text>
<text x="473.9" y="398.2">PRODUCT CUSTOMER DRAWING</text>
<text x="460.7" y="424.4">SEE TABLE</text>
<text x="490.6" y="424.4">GENERAL MARKET</text>
<text x="536.2" y="424.4">2 OF 3</text>
</g>
<text font-size="3.5" x="377" y="360.9">CURRENT REV DESC: MIGRATED TO NX</text>
<g font-size="2.9">
<text x="332.7" y="356.1">THIS DRAWING CONTAINS INFORMATION THAT IS PROPRIETARY TO MOLEX ELECTRONIC TECHNOLOGIES, LLC AND SHOULD NOT BE USED WITHOUT WRITTEN PERMISSION</text>
<text x="336.7" y="372.2">GENERAL TOLERANCES</text>
<text x="340.2" y="375.9">(UNLESS SPECIFIED)</text>
<text x="352.8" y="380.9">MM</text>
<text x="365.5" y="380.9">INCH</text>
<text x="332.6" y="385.8">4 PLACES</text>
<text x="348.7" y="385.7">±</text>
<text x="363" y="385.7">±</text>
<text x="332.6" y="391.3">3 PLACES</text>
<text x="348.7" y="391.3">±</text>
<text x="363" y="391.3">±</text>
<text x="367.6" y="391.3">0.01</text>
<text x="332.6" y="396.8">2 PLACES</text>
<text x="348.7" y="396.8">±</text>
<text x="353.8" y="396.8">0.25</text>
<text x="363" y="396.8">±</text>
<text x="367.6" y="396.8">0.01</text>
<text x="332.6" y="402.3">1 PLACE</text>
<text x="332.7" y="407.8">0 PLACES</text>
<text x="348.7" y="402.3">±</text>
<text x="348.7" y="407.8">±</text>
<text x="353.8" y="402.3">0.25</text>
<text x="363" y="402.3">±</text>
<text x="363" y="407.8">±</text>
<text x="336.7" y="413.4">ANGULAR TOL</text>
<text x="363" y="413.3">±</text>
<text x="367.4" y="413.4">0.5 °</text>
<text x="338" y="418.3">DRAFT WHERE APPLICABLE</text>
<text x="342.1" y="425.7">WITHIN DIMENSIONS</text>
<text x="345.7" y="422">MUST REMAIN</text>
</g>
<text font-size="2.5" x="542.1" y="403.1">REVISION</text>
<g font-size="2.3">
<text x="332.4" y="359.6">DIMENSION UNITS</text>
<text x="360" y="359.6">SCALE</text>
<text x="455.3" y="403.1">DOCUMENT NUMBER</text>
<text x="517.3" y="403.1">DOC TYPE</text>
<text x="529.7" y="403.1">DOC PART</text>
<text x="377.8" y="417.6">THIRD ANGLE PROJECTION</text>
<text x="415.8" y="417.6">DRAWING</text>
<text x="439.2" y="417.6">SERIES</text>
<text x="455.3" y="417.6">MATERIAL NUMBER</text>
<text x="488.4" y="417.6">CUSTOMER</text>
<text x="532.3" y="417.6">SHEET NUMBER</text>
</g>
<g font-size="1.1">
<text x="4.9" y="428.2">FORMAT: Eng-lega-master-tb-prod-C</text>
<text x="4.9" y="429.6">REVISION: D</text>
<text x="4.9" y="431">DATE: 2018/01/18</text>
</g>
</svg>
